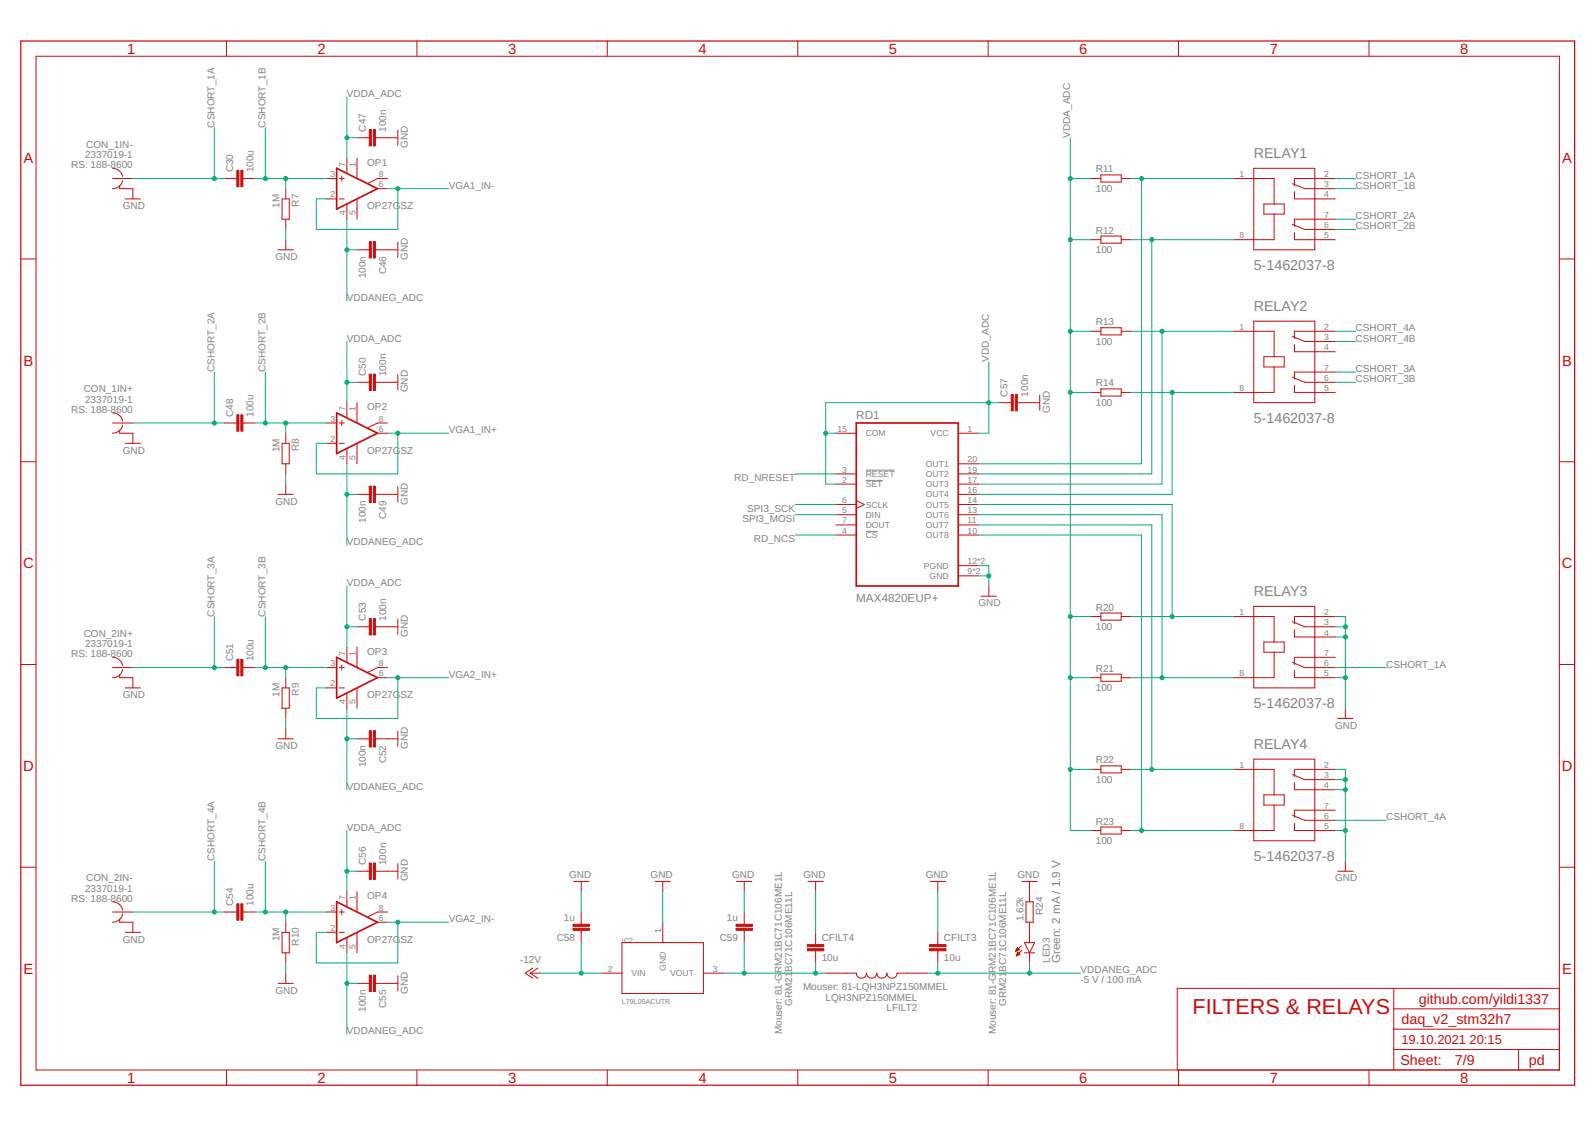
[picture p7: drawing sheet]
<svg xmlns="http://www.w3.org/2000/svg" width="297mm" height="210mm" viewBox="0 0 297 210" stroke-linecap="round" stroke-linejoin="round" font-family="sans-serif">
<path d="M161.2 99h2.3M161.2 87.6h5.4M161.2 89.5h3.2" fill="none" stroke="#808080" stroke-width=".19"/>
<g fill="none" stroke="#c90d0c" stroke-width=".19">
<path d="M6.7 10.5h283.7v188.8h-283.7zM42.2 7.6v2.9M77.6 7.6v2.9M113.1 7.6v2.9M148.6 7.6v2.9M184 7.6v2.9M219.5 7.6v2.9M255 7.6v2.9M21 31.3a1.93 1.93 0 0 1 1.8 1.6M21 33.3h3.7M22.3 34.6v.5h2.4v1.9M22.8 33.6a1.87 1.87 0 0 1-1.8 1.5"/>
<path d="M23.3 37h2.9M41.8 33.3h2.3M45.2 33.3h2.3M52.5 37h1.4v3.8h-1.4zM53.2 35.1v1.9M60.8 33.3h1.9M60.8 37h1.9M63.2 33.3h.9M63.2 37h.9M63.6 32.8v.9M64.6 29.4v2.8M64.6 38.1v2.7"/>
<path d="M66.5 29.4v3.8M66.5 37.1v3.7M66.5 25.7h2.3M69.9 25.7h4.2M70.3 35.1h1.9M72.2 33.3h-1.9l-1.8 .9M74.1 24.2v2.9M203.1 33.3h1.9M205 32.6h3.8v1.3h-3.8zM208.8 33.3h1.9M229.7 33.3h7.6v4.7M233.5 31.3h11.4v15.2h-11.4z"/>
<path d="M235.4 38h3.8v1.9h-3.8zM237.3 39.9v4.7h-7.6M240.7 34.2l2.3 .9h5.7M241.1 35.7v1.3h7.6M248.7 33.3h-7.6v1.3M3.9 48.2h2.8M51.8 46.5h2.8M53.2 40.8v1.9M53.2 44.6v1.9M66.5 46.5h2.3M69.9 46.5h4.2M74.1 45.1v2.8"/>
<path d="M203.1 44.6h1.9M205 44h3.8v1.3h-3.8zM208.8 44.6h1.9M233.5 59.8h11.4v15.2h-11.4zM240.7 41.8l2.3 .9h5.7M241.1 43.3v1.3h7.6M248.7 40.8h-7.6v1.4M290.4 48.2h2.8M21 76.9a1.88 1.88 0 0 1 1.8 1.5M21 78.8h3.7M22.8 79.2a1.91 1.91 0 0 1-1.8 1.5M41.8 78.8h2.3"/>
<path d="M45.2 78.8h2.3M60.8 78.8h1.9M63.2 78.8h.9M63.6 78.3v1M64.6 75v2.8M66.5 75v3.7M66.5 71.2h2.3M69.9 71.2h4.2M72.2 78.8h-1.9l-1.8 .9M74.1 69.8v2.8M186 75h2.3M189.5 75h4.1"/>
<path d="M193.6 73.6v2.8M203.1 61.7h1.9M203.1 73.1h1.9M205 61h3.8v1.4h-3.8zM205 72.4h3.8v1.4h-3.8zM208.8 61.7h1.9M208.8 73.1h1.9M229.7 61.7h7.6v4.7M235.4 66.4h3.8v1.9h-3.8zM237.3 68.3v4.8h-7.6M240.7 70.3l2.3 .9h5.7M240.7 62.7l2.3 .9h5.7"/>
<path d="M241.1 64.2v1.3h7.6M241.1 71.8v1.3h7.6M248.7 61.7h-7.6v1.3M248.7 69.3h-7.6v1.3M3.9 86h2.8M22.3 80.1v.6h2.4v1.9M23.3 82.6h2.9M51.8 92.1h2.8M52.5 82.6h1.4v3.8h-1.4zM53.2 80.7v1.9M53.2 86.4v1.9M53.2 90.2v1.9"/>
<path d="M60.8 82.6h1.9M63.2 82.6h.9M64.6 83.6v2.8M66.5 82.6v3.8M66.5 92.1h2.3M69.9 92.1h4.2M70.3 80.7h1.9M74.1 90.6v2.9M155.7 80.7h3.8M155.7 99.7h3.8M155.7 88.3h3.8M155.7 90.2h3.8"/>
<path d="M155.7 95.9h3.8M155.7 94h3.8M155.7 97.8h3.8M159.5 93.2l1.5 .8-1.5 .7M178.5 80.7h3.7M178.5 86.4h3.7M178.5 92.1h3.7M178.5 99.7h3.7M178.5 88.3h3.7M178.5 90.2h3.7M178.5 95.9h3.7M178.5 94h3.7"/>
<path d="M178.5 97.8h3.7M290.4 86h2.8M66.5 116.7h2.3M69.9 116.7h4.2M74.1 115.3v2.9M178.5 105.3h3.7M178.5 107.3h3.7M182.7 111h2.9M184.1 109.1v1.9M203.1 114.8h1.9M205 114.2h3.8v1.3h-3.8zM208.8 114.8h1.9"/>
<path d="M229.7 114.8h7.6v4.8M233.5 112.9h11.4v15.2h-11.4zM235.4 119.6h3.8v1.9h-3.8zM240.7 115.8l2.3 .9h5.7M241.1 117.3v1.3h7.6M248.7 114.8h-7.6v1.4M3.9 123.8h2.8M21 122.4a1.93 1.93 0 0 1 1.8 1.6M21 124.3h3.7M22.3 125.6v.6h2.4v1.9M22.8 124.7a1.87 1.87 0 0 1-1.8 1.5M23.3 128.1h2.9"/>
<path d="M41.8 124.3h2.3M45.2 124.3h2.3M51.8 137.6h2.8M52.5 128.1h1.4v3.8h-1.4zM53.2 126.2v1.9M53.2 131.9v1.9M53.2 135.7v1.9M60.8 124.3h1.9M60.8 128.1h1.9M63.2 124.3h.9M63.2 128.1h.9M63.6 123.8v1"/>
<path d="M64.6 120.5v2.8M64.6 129.1v2.8M66.5 120.5v3.8M66.5 128.2v3.7M66.5 137.6h2.3M69.9 137.6h4.2M70.3 126.2h1.9M72.2 124.3h-1.9l-1.8 .9M74.1 136.2v2.8M203.1 126.2h1.9M205 125.6h3.8v1.3h-3.8zM208.8 126.2h1.9"/>
<path d="M237.3 121.5v4.7h-7.6M240.7 123.4l2.3 .9h5.7M241.1 124.9v1.3h7.6M248.7 122.4h-7.6v1.4M249.1 133.8h2.9M250.5 131.9v1.9M290.4 123.8h2.8M203.1 143.3h1.9M203.1 154.7h1.9M205 142.6h3.8v1.4h-3.8zM205 154h3.8v1.3h-3.8zM208.8 143.3h1.9"/>
<path d="M208.8 154.7h1.9M229.7 143.3h7.6v4.7M233.5 141.4h11.4v15.2h-11.4zM235.4 148h3.8v1.9h-3.8zM237.3 149.9v4.8h-7.6M240.7 144.3l2.3 .9h5.7M240.7 151.8l2.3 1h5.7M241.1 145.8v1.3h7.6M241.1 153.4v1.3h7.6M248.7 143.3h-7.6v1.3M248.7 150.9h-7.6v1.3M3.9 161.5h2.8"/>
<path d="M21 168a1.93 1.93 0 0 1 1.8 1.5M21 169.9h3.7M22.3 171.2v.6h2.4v1.9M22.8 170.2a1.91 1.91 0 0 1-1.8 1.6M23.3 173.7h2.9M41.8 169.9h2.3M45.2 169.9h2.3M52.5 173.7h1.4v3.8h-1.4zM53.2 171.8v1.9M53.2 177.5v1.8M60.8 169.9h1.9M60.8 173.7h1.9"/>
<path d="M63.2 169.9h.9M63.2 173.7h.9M63.6 169.4v.9M64.6 166.1v2.8M64.6 174.7v2.8M66.5 166.1v3.7M66.5 173.7v3.8M66.5 162.3h2.3M69.9 162.3h4.2M70.3 171.8h1.9M72.2 169.9h-1.9l-1.8 .9M74.1 160.8v2.9"/>
<path d="M106.8 164.2h2.9M108.2 164.2v1.9M108.2 169.9v2.2M108.2 173.3v2.3M115.8 175.6h15.2v9.4h-15.2zM122 164.2h2.8M123.4 164.2v1.9M123.4 171.8v3.8M137.2 164.2h2.8M138.6 164.2v1.9M138.6 169.9v2.2M138.6 173.3v2.3"/>
<path d="M150.5 164.2h2.8M151.9 164.2v1.9M151.9 173.7v2.2M151.9 177.1v2.2M173.2 164.2h2.9M174.6 164.2v1.9M174.6 173.7v2.2M174.6 177.1v2.2M189.2 177.2h.1M189.2 177.1h.2M189.3 177h.3M189.3 176.9h.5"/>
<path d="M189.3 178h.1M189.3 176.8h.5M189.3 177.9h.2M189.4 176.7h.3M189.4 177.8h.3M189.4 176.7h.2M189.4 177.7h.5M189.4 176.6h.1M189.4 177.7h.4M189.5 176.5l.3 .4-.6 .3zM189.5 177.6h.3M189.5 177.5h.2"/>
<path d="M189.5 177.4h.1M189.9 177.7l-.4-.3-.2 .6M189.9 177.7l-.6 .3M190.2 176.1l-1 1.1M190.3 164.2h2.8M190.3 177l-1 1M190.8 177.5h1.9M190.8 175.6h1.9l-1 1.9zM191.1 168h1.3v3.8h-1.3zM191.7 164.2v3.8M191.7 171.8v3.8M191.7 177.5v1.8"/>
<path d="M249.1 162.3h2.9M250.5 160.4v1.9M290.4 161.5h2.8M42.2 199.3v2.8M51.8 183.2h2.8M53.2 181.3v1.9M66.5 183.2h2.3M69.9 183.2h4.2M74.1 181.7v2.9M77.6 199.3v2.8M98.7 181.3h1.9M98.7 181.3l1.5 .9"/>
<path d="M99.2 180.3l-1.4 1 1.4 .9M100.2 180.3l-1.5 1M112 181.3h3.8M113.1 199.3v2.8M131 181.3h3.8M148.6 199.3v2.8M153.8 181.3h5.7a.95 .95 0 0 0 .9 .9 .95 .95 0 0 0 1-.9 .95 .95 0 0 0 .9 .9 .95 .95 0 0 0 1-.9 .94 .94 0 0 0 .9 .9 .94 .94 0 0 0 1-.9 .95 .95 0 0 0 .9 .9 .95 .95 0 0 0 1-.9h5.7M184 199.3v2.8M219.5 199.3v2.8M255 199.3v2.8M259.6 195.5h30.8M259.6 184.1v15.2"/>
<path d="M259.6 191.7h30.8M259.6 187.9h30.8M282.8 195.5v3.8M290.4 184.1h-71.2v15.2"/>
</g>
<path d="M3.9 7.6h289.3v194.5h-289.3z" fill="none" stroke="#c90d0c" stroke-width=".23"/>
<path d="M62.7 31.3l7.6 3.8-7.6 3.8zM62.7 76.9l7.6 3.8-7.6 3.8zM159.5 78.8h19v30.3h-19zM62.7 122.4l7.6 3.8-7.6 3.8zM62.7 168l7.6 3.8-7.6 3.8z" fill="none" stroke="#c90d0c" stroke-width=".32"/>
<g fill="#c90d0c" stroke="#c90d0c" stroke-width=".19">
<path d="M44.9 31.7h.3v3.1h-.3z"/>
<path d="M44.1 31.7h.4v3.1h-.4z"/>
<path d="M68.8 45h.4v3h-.4z"/>
<path d="M69.5 45h.4v3h-.4z"/>
<path d="M69.5 24.1h.4v3.1h-.4z"/>
<path d="M68.8 24.1h.4v3.1h-.4z"/>
<path d="M44.9 77.3h.3v3h-.3z"/>
<path d="M44.1 77.3h.4v3h-.4z"/>
<path d="M68.8 90.6h.4v3h-.4z"/>
<path d="M69.5 90.6h.4v3h-.4z"/>
<path d="M69.5 69.7h.4v3h-.4z"/>
<path d="M68.8 69.7h.4v3h-.4z"/>
<path d="M44.9 122.8h.3v3.1h-.3z"/>
<path d="M44.1 122.8h.4v3.1h-.4z"/>
<path d="M68.8 136.1h.4v3h-.4z"/>
<path d="M69.5 136.1h.4v3h-.4z"/>
<path d="M69.5 115.2h.4v3.1h-.4z"/>
<path d="M68.8 115.2h.4v3.1h-.4z"/>
<path d="M44.9 168.3h.3v3.1h-.3z"/>
<path d="M44.1 168.3h.4v3.1h-.4z"/>
<path d="M68.8 181.6h.4v3.1h-.4z"/>
<path d="M69.5 181.6h.4v3.1h-.4z"/>
<path d="M69.5 160.7h.4v3.1h-.4z"/>
<path d="M68.8 160.7h.4v3.1h-.4z"/>
<path d="M189.1 73.5h.4v3h-.4z"/>
<path d="M188.3 73.5h.4v3h-.4z"/>
<path d="M106.7 172.1h3.1v.4h-3.1z"/>
<path d="M106.7 172.9h3.1v.4h-3.1z"/>
<path d="M137.1 172.1h3v.4h-3z"/>
<path d="M137.1 172.9h3v.4h-3z"/>
<path d="M173.1 176.7h3.1v.4h-3.1z"/>
<path d="M173.1 175.9h3.1v.4h-3.1z"/>
<path d="M150.4 176.7h3v.4h-3z"/>
<path d="M150.4 175.9h3v.4h-3z"/>
</g>
<g fill="none" stroke="#0dab76" stroke-width=".19">
<path d="M64.6 18.1v11.3M24.7 33.3h17.1M39.9 23.7v9.6M47.5 33.3h13.3M49.4 23.7v9.6M53.2 33.3v1.8M64.6 25.7h1.9M72.2 35.1h11.4M74.1 35.1v7.6h-15.2v-5.7h1.9M199.3 25.7v129h3.8M199.3 33.3h3.8M210.7 33.3h19"/>
<path d="M212.6 33.3v53.1h-30.4M248.7 35.1h3.8M248.7 33.3h3.8M53.2 42.7v1.9M64.6 40.8v15.2M64.6 46.5h1.9M199.3 44.6h3.8M210.7 44.6h19M214.5 44.6v43.7h-32.3M248.7 42.7h3.8M248.7 40.8h3.8M24.7 78.8h17.1"/>
<path d="M39.9 69.3v9.5M47.5 78.8h13.3M49.4 69.3v9.5M53.2 78.8v1.9M64.6 71.2h1.9M64.6 63.6v11.4M184.1 67.4v13.3h-1.9M186 75h-32.2v15.2h1.9M199.3 61.7h3.8M199.3 73.1h3.8M210.7 61.7h19M210.7 73.1h19"/>
<path d="M216.4 61.7v28.5h-34.2M218.3 73.1v19h-36.1M248.7 71.2h3.8M248.7 63.6h3.8M248.7 69.3h3.8M248.7 61.7h3.8M53.2 88.3v1.9M64.6 92.1h1.9M64.6 86.4v15.2M72.2 80.7h11.4M74.1 80.7v7.6h-15.2v-5.7h1.9M148.1 88.3h7.6"/>
<path d="M148.1 99.7h7.6M148.1 94h7.6M148.1 95.9h7.6M153.8 80.7h1.9M182.2 97.8h32.3v45.5M182.2 99.7h30.4v55M182.2 94h36.1v20.8M182.2 95.9h34.2v30.3M39.9 114.8v9.5M49.4 114.8v9.5M64.6 116.7h1.9M64.6 109.1v11.4"/>
<path d="M182.2 107.3h1.9M182.2 105.3h1.9v3.8M199.3 114.8h3.8M210.7 114.8h19M248.7 114.8h1.8v17.1M248.7 118.6h1.8M248.7 116.7h1.8M24.7 124.3h17.1M47.5 124.3h13.3M53.2 124.3v1.9M53.2 133.8v1.9M64.6 131.9v15.2"/>
<path d="M64.6 137.6h1.9M72.2 126.2h11.4M74.1 126.2v7.6h-15.2v-5.7h1.9M199.3 126.2h3.8M210.7 126.2h19M248.7 126.2h1.8M248.7 124.3h9.4M64.6 154.7v11.4M199.3 143.3h3.8M210.7 143.3h19M210.7 154.7h19M248.7 147.1h1.8"/>
<path d="M248.7 143.3h1.8v17.1M248.7 145.2h1.8M248.7 154.7h1.8M248.7 152.8h9.4M24.7 169.9h17.1M39.9 160.4v9.5M47.5 169.9h13.3M49.4 160.4v9.5M53.2 169.9v1.9M53.2 179.3v2M64.6 177.5v15.1M64.6 162.3h1.9"/>
<path d="M72.2 171.8h11.4M74.1 171.8v7.5h-15.2v-5.6h1.9M108.2 166.1v3.8M108.2 175.6v5.7M123.4 166.1v5.7M138.6 166.1v3.8M138.6 175.6v5.7M151.9 166.1v7.6M151.9 179.3v2M174.6 166.1v7.6M174.6 179.3v2M191.7 179.3v2"/>
<path d="M64.6 183.2h1.9M100.6 181.3h11.4M134.8 181.3h19M172.8 181.3h28.4"/>
</g>
<g fill="#0dab76" stroke="#0dab76" stroke-width=".19">
<circle cx="74.1" cy="35.1" r=".38"/>
<circle cx="250.5" cy="147.1" r=".38"/>
<circle cx="250.5" cy="145.2" r=".38"/>
<circle cx="250.5" cy="154.7" r=".38"/>
<circle cx="250.5" cy="118.6" r=".38"/>
<circle cx="250.5" cy="116.7" r=".38"/>
<circle cx="250.5" cy="126.2" r=".38"/>
<circle cx="184.1" cy="107.3" r=".38"/>
<circle cx="39.9" cy="33.3" r=".38"/>
<circle cx="53.2" cy="33.3" r=".38"/>
<circle cx="49.4" cy="33.3" r=".38"/>
<circle cx="39.9" cy="78.8" r=".38"/>
<circle cx="53.2" cy="78.8" r=".38"/>
<circle cx="49.4" cy="78.8" r=".38"/>
<circle cx="53.2" cy="124.3" r=".38"/>
<circle cx="49.4" cy="124.3" r=".38"/>
<circle cx="53.2" cy="169.9" r=".38"/>
<circle cx="49.4" cy="169.9" r=".38"/>
<circle cx="39.9" cy="124.3" r=".38"/>
<circle cx="39.9" cy="169.9" r=".38"/>
<circle cx="74.1" cy="80.7" r=".38"/>
<circle cx="74.1" cy="126.2" r=".38"/>
<circle cx="74.1" cy="171.8" r=".38"/>
<circle cx="214.5" cy="143.3" r=".38"/>
<circle cx="212.6" cy="154.7" r=".38"/>
<circle cx="218.3" cy="114.8" r=".38"/>
<circle cx="216.4" cy="61.7" r=".38"/>
<circle cx="218.3" cy="73.1" r=".38"/>
<circle cx="212.6" cy="33.3" r=".38"/>
<circle cx="214.5" cy="44.6" r=".38"/>
<circle cx="216.4" cy="126.2" r=".38"/>
<circle cx="184.1" cy="75" r=".38"/>
<circle cx="153.8" cy="80.7" r=".38"/>
<circle cx="199.3" cy="33.3" r=".38"/>
<circle cx="199.3" cy="44.6" r=".38"/>
<circle cx="199.3" cy="61.7" r=".38"/>
<circle cx="199.3" cy="73.1" r=".38"/>
<circle cx="199.3" cy="114.8" r=".38"/>
<circle cx="199.3" cy="126.2" r=".38"/>
<circle cx="199.3" cy="143.3" r=".38"/>
<circle cx="64.6" cy="25.7" r=".38"/>
<circle cx="64.6" cy="71.2" r=".38"/>
<circle cx="64.6" cy="116.7" r=".38"/>
<circle cx="64.6" cy="162.3" r=".38"/>
<circle cx="108.2" cy="181.3" r=".38"/>
<circle cx="138.6" cy="181.3" r=".38"/>
<circle cx="151.9" cy="181.3" r=".38"/>
<circle cx="174.6" cy="181.3" r=".38"/>
<circle cx="191.7" cy="181.3" r=".38"/>
<circle cx="64.6" cy="183.2" r=".38"/>
<circle cx="64.6" cy="137.6" r=".38"/>
<circle cx="64.6" cy="92.1" r=".38"/>
<circle cx="64.6" cy="46.5" r=".38"/>
</g>
<text font-size="4" fill="#c90d0c" x="222.1" y="188.8">FILTERS &amp; RELAYS</text>
<g font-size="2.8" fill="#c90d0c">
<text x="23.7" y="10">1</text>
<text x="59.1" y="10">2</text>
<text x="94.6" y="10">3</text>
<text x="130.1" y="10">4</text>
<text x="165.5" y="10">5</text>
<text x="201" y="10">6</text>
<text x="236.5" y="10">7</text>
<text x="271.9" y="10">8</text>
<text x="4.4" y="30.3">A</text>
<text x="290.9" y="30.3">A</text>
<text x="4.4" y="68.1">B</text>
<text x="290.9" y="68.1">B</text>
<text x="4.3" y="105.8">C</text>
<text x="290.8" y="105.8">C</text>
<text x="4.3" y="143.6">D</text>
<text x="290.8" y="143.6">D</text>
<text x="4.4" y="181.4">E</text>
<text x="290.9" y="181.4">E</text>
<text x="23.7" y="201.7">1</text>
<text x="59.1" y="201.7">2</text>
<text x="94.6" y="201.7">3</text>
<text x="130.1" y="201.7">4</text>
<text x="165.5" y="201.7">5</text>
<text x="201" y="201.7">6</text>
<text x="236.5" y="201.7">7</text>
<text x="271.9" y="201.7">8</text>
</g>
<g font-size="2.7" fill="#808080">
<text x="233.5" y="29.5">RELAY1</text>
<text x="233.5" y="50.3">5-1462037-8</text>
<text x="233.5" y="57.9">RELAY2</text>
<text x="233.5" y="78.8">5-1462037-8</text>
<text x="233.5" y="111">RELAY3</text>
<text x="233.5" y="131.9">5-1462037-8</text>
<text x="233.5" y="139.5">RELAY4</text>
<text x="233.5" y="160.4">5-1462037-8</text>
</g>
<g font-size="2.7" fill="#c90d0c">
<text x="261" y="190.7">daq_v2_stm32h7</text>
<text x="264.2" y="186.9">github.com/yildi1337</text>
<text x="260.8" y="198.4">Sheet:</text>
<text x="271" y="198.3">7/9</text>
<text x="284.7" y="198.3">pd</text>
</g>
<g font-size="2.4" fill="#c90d0c">
<text x="261" y="194.5">19.10.2021</text>
<text x="273.7" y="194.5">20:15</text>
</g>
<g font-size="2.2" fill="#808080">
<text x="159.5" y="78">RD1</text>
<text x="159.5" y="112.1">MAX4820EUP+</text>
<text x="197.4" y="179.4" transform="rotate(-90 197.4 179.4)">Green: 2 mA / 1.9 V</text>
</g>
<g font-size="1.9" fill="#808080">
<text x="39.9" y="23.8" transform="rotate(-90 39.9 23.8)">CSHORT_1A</text>
<text x="49.4" y="23.8" transform="rotate(-90 49.4 23.8)">CSHORT_1B</text>
<text x="64.6" y="18.1">VDDA_ADC</text>
<text x="15.8" y="29.5">2337019-1</text>
<text x="16" y="27.6">CON_1IN-</text>
<text x="68.1" y="24.5" transform="rotate(-90 68.1 24.5)">C47</text>
<text x="71.9" y="24.5" transform="rotate(-90 71.9 24.5)">100n</text>
<text x="76" y="27.6" transform="rotate(-90 76 27.6)">GND</text>
<text x="199.3" y="25.7" transform="rotate(-90 199.3 25.7)">VDDA_ADC</text>
<text x="13.3" y="31.3">RS: 188-8600</text>
<text x="43.4" y="32.1" transform="rotate(-90 43.4 32.1)">C30</text>
<text x="47.2" y="32.1" transform="rotate(-90 47.2 32.1)">100u</text>
<text x="68.4" y="30.9">OP1</text>
<text x="83.6" y="35.1">VGA1_IN-</text>
<text x="204.1" y="35.7">100</text>
<text x="204.1" y="32.1">R11</text>
<text x="252.5" y="33.2">CSHORT_1A</text>
<text x="252.5" y="35.1">CSHORT_1B</text>
<text x="22.8" y="38.9">GND</text>
<text x="52.1" y="38.7" transform="rotate(-90 52.1 38.7)">1M</text>
<text x="55.7" y="38.5" transform="rotate(-90 55.7 38.5)">R7</text>
<text x="68.4" y="38.9">OP27G</text>
<text x="74.6" y="38.9">SZ</text>
<text x="252.5" y="40.8">CSHORT_2A</text>
<text x="204.1" y="47.1">100</text>
<text x="204.1" y="43.5">R12</text>
<text x="252.5" y="42.7">CSHORT_2B</text>
<text x="51.3" y="48.4">GND</text>
<text x="68.1" y="51.8" transform="rotate(-90 68.1 51.8)">100n</text>
<text x="71.9" y="51.1" transform="rotate(-90 71.9 51.1)">C46</text>
<text x="76" y="48.4" transform="rotate(-90 76 48.4)">GND</text>
<text x="64.6" y="56">VDDANEG_ADC</text>
<text x="64.6" y="63.6">VDDA_ADC</text>
<text x="204.1" y="64.2">100</text>
<text x="204.1" y="60.6">R13</text>
<text x="252.5" y="63.6">CSHORT_4B</text>
<text x="252.5" y="61.7">CSHORT_4A</text>
<text x="39.9" y="69.3" transform="rotate(-90 39.9 69.3)">CSHORT_2A</text>
<text x="49.4" y="69.3" transform="rotate(-90 49.4 69.3)">CSHORT_2B</text>
<text x="68.1" y="70.1" transform="rotate(-90 68.1 70.1)">C50</text>
<text x="71.9" y="70.1" transform="rotate(-90 71.9 70.1)">100n</text>
<text x="184.1" y="67.4" transform="rotate(-90 184.1 67.4)">VDD_ADC</text>
<text x="204.1" y="72">R14</text>
<text x="252.5" y="71.2">CSHORT_3B</text>
<text x="252.5" y="69.3">CSHORT_3A</text>
<text x="13.3" y="76.9">RS: 188-8600</text>
<text x="15.6" y="73.1">CON_1IN+</text>
<text x="15.8" y="75">2337019-1</text>
<text x="43.4" y="77.6" transform="rotate(-90 43.4 77.6)">C48</text>
<text x="47.2" y="77.6" transform="rotate(-90 47.2 77.6)">100u</text>
<text x="68.4" y="76.4">OP2</text>
<text x="76" y="73.1" transform="rotate(-90 76 73.1)">GND</text>
<text x="187.7" y="73.9" transform="rotate(-90 187.7 73.9)">C57</text>
<text x="191.4" y="73.9" transform="rotate(-90 191.4 73.9)">100n</text>
<text x="195.5" y="76.9" transform="rotate(-90 195.5 76.9)">GND</text>
<text x="204.1" y="75.6">100</text>
<text x="83.6" y="80.7">VGA1_IN+</text>
<text x="22.8" y="84.5">GND</text>
<text x="52.1" y="84.2" transform="rotate(-90 52.1 84.2)">1M</text>
<text x="55.7" y="84" transform="rotate(-90 55.7 84)">R8</text>
<text x="68.4" y="84.5">OP27G</text>
<text x="74.6" y="84.5">SZ</text>
<text x="136.7" y="89.6">RD_NRESET</text>
<text x="51.3" y="94">GND</text>
<text x="76" y="94" transform="rotate(-90 76 94)">GND</text>
<text x="139.2" y="95.3">SPI3_SCK</text>
<text x="64.6" y="101.6">VDDANEG_ADC</text>
<text x="68.1" y="97.4" transform="rotate(-90 68.1 97.4)">100n</text>
<text x="71.9" y="96.6" transform="rotate(-90 71.9 96.6)">C49</text>
<text x="138.3" y="97.2">SPI3_MOSI</text>
<text x="140.4" y="101">RD_NCS</text>
<text x="64.6" y="109.1">VDDA_ADC</text>
<text x="182.2" y="112.9">GND</text>
<text x="204.1" y="113.7">R20</text>
<text x="15.6" y="118.6">CON_2IN+</text>
<text x="39.9" y="114.8" transform="rotate(-90 39.9 114.8)">CSHORT_3A</text>
<text x="49.4" y="114.8" transform="rotate(-90 49.4 114.8)">CSHORT_3B</text>
<text x="68.1" y="115.6" transform="rotate(-90 68.1 115.6)">C53</text>
<text x="71.9" y="115.6" transform="rotate(-90 71.9 115.6)">100n</text>
<text x="76" y="118.6" transform="rotate(-90 76 118.6)">GND</text>
<text x="204.1" y="117.3">100</text>
<text x="13.3" y="122.4">RS: 188-8600</text>
<text x="15.8" y="120.5">2337019-1</text>
<text x="43.4" y="123.2" transform="rotate(-90 43.4 123.2)">C51</text>
<text x="47.2" y="123.2" transform="rotate(-90 47.2 123.2)">100u</text>
<text x="68.4" y="122">OP3</text>
<text x="204.1" y="125.1">R21</text>
<text x="258.1" y="124.3">CSHORT_1A</text>
<text x="22.8" y="130">GND</text>
<text x="52.1" y="129.8" transform="rotate(-90 52.1 129.8)">1M</text>
<text x="55.7" y="129.6" transform="rotate(-90 55.7 129.6)">R9</text>
<text x="68.4" y="130">OP27G</text>
<text x="74.6" y="130">SZ</text>
<text x="83.6" y="126.2">VGA2_IN+</text>
<text x="204.1" y="128.7">100</text>
<text x="248.7" y="135.7">GND</text>
<text x="51.3" y="139.5">GND</text>
<text x="68.1" y="142.9" transform="rotate(-90 68.1 142.9)">100n</text>
<text x="71.9" y="142.2" transform="rotate(-90 71.9 142.2)">C52</text>
<text x="76" y="139.5" transform="rotate(-90 76 139.5)">GND</text>
<text x="204.1" y="142.2">R22</text>
<text x="64.6" y="147.1">VDDANEG_ADC</text>
<text x="204.1" y="145.8">100</text>
<text x="64.6" y="154.7">VDDA_ADC</text>
<text x="204.1" y="153.6">R23</text>
<text x="258.1" y="152.8">CSHORT_4A</text>
<text x="39.9" y="160.4" transform="rotate(-90 39.9 160.4)">CSHORT_4A</text>
<text x="49.4" y="160.4" transform="rotate(-90 49.4 160.4)">CSHORT_4B</text>
<text x="68.1" y="161.1" transform="rotate(-90 68.1 161.1)">C56</text>
<text x="71.9" y="161.1" transform="rotate(-90 71.9 161.1)">100n</text>
<text x="204.1" y="157.2">100</text>
<text x="13.3" y="168">RS: 188-8600</text>
<text x="15.8" y="166.1">2337019-1</text>
<text x="16" y="164.2">CON_2IN-</text>
<text x="68.4" y="167.5">OP4</text>
<text x="76" y="164.2" transform="rotate(-90 76 164.2)">GND</text>
<text x="106" y="163.6">GND</text>
<text x="121.2" y="163.6">GND</text>
<text x="136.3" y="163.6">GND</text>
<text x="149.6" y="163.6">GND</text>
<text x="172.4" y="163.6">GND</text>
<text x="189.5" y="163.6">GND</text>
<text x="248.7" y="164.2">GND</text>
<text x="43.4" y="168.7" transform="rotate(-90 43.4 168.7)">C54</text>
<text x="47.2" y="168.7" transform="rotate(-90 47.2 168.7)">100u</text>
<text x="83.6" y="171.8">VGA2_IN-</text>
<text x="105" y="171.5">1u</text>
<text x="135.4" y="171.5">1u</text>
<text x="190.6" y="171.6" transform="rotate(-90 190.6 171.6)">1.62k</text>
<text x="194.2" y="170.4" transform="rotate(-90 194.2 170.4)">R24</text>
<text x="22.8" y="175.6">GND</text>
<text x="52.1" y="175.3" transform="rotate(-90 52.1 175.3)">1M</text>
<text x="55.7" y="176.1" transform="rotate(-90 55.7 176.1)">R10</text>
<text x="68.4" y="175.6">OP27G</text>
<text x="74.6" y="175.6">SZ</text>
<text x="96.9" y="179.4">-12V</text>
<text x="103.7" y="175.3">C58</text>
<text x="134" y="175.3">C59</text>
<text x="153" y="179.1">10u</text>
<text x="153" y="175.3">CFILT4</text>
<text x="175.8" y="179.1">10u</text>
<text x="175.8" y="175.3">CFILT3</text>
<text x="195.5" y="179.4" transform="rotate(-90 195.5 179.4)">LED3</text>
<text x="51.3" y="185">GND</text>
<text x="76" y="185" transform="rotate(-90 76 185)">GND</text>
<text x="147.5" y="181" transform="rotate(-90 147.5 181)">BC71C106ME11L</text>
<text x="149.5" y="184.5">Mouser: 81-LQH3NPZ150MMEL</text>
<text x="187.4" y="181" transform="rotate(-90 187.4 181)">BC71C106ME11L</text>
<text x="201.2" y="183.1">-5 V / 100 mA</text>
<text x="201.2" y="181.2">VDDANEG_ADC</text>
<text x="68.1" y="188.4" transform="rotate(-90 68.1 188.4)">100n</text>
<text x="71.9" y="187.7" transform="rotate(-90 71.9 187.7)">C55</text>
<text x="147.5" y="187.4" transform="rotate(-90 147.5 187.4)">GRM21</text>
<text x="153.8" y="186.4">LQH3NPZ150MMEL</text>
<text x="165.1" y="188.3">LFILT2</text>
<text x="187.4" y="187.4" transform="rotate(-90 187.4 187.4)">GRM21</text>
<text x="64.6" y="192.6">VDDANEG_ADC</text>
<text x="145.6" y="192.6" transform="rotate(-90 145.6 192.6)">Mouser: 81-GRM21BC71C106ME1L</text>
<text x="185.5" y="192.6" transform="rotate(-90 185.5 192.6)">Mouser: 81-GRM21BC71C106ME1L</text>
</g>
<g font-size="1.6" fill="#808080">
<text x="61.5" y="33">3</text>
<text x="64.3" y="31.1" transform="rotate(-90 64.3 31.1)">7</text>
<text x="66.2" y="31.1" transform="rotate(-90 66.2 31.1)">1</text>
<text x="70.6" y="33">8</text>
<text x="70.6" y="34.9">6</text>
<text x="230.8" y="33">1</text>
<text x="246.6" y="33">2</text>
<text x="246.6" y="34.9">3</text>
<text x="61.5" y="36.8">2</text>
<text x="64.3" y="40.1" transform="rotate(-90 64.3 40.1)">4</text>
<text x="66.2" y="40.1" transform="rotate(-90 66.2 40.1)">5</text>
<text x="246.6" y="36.8">4</text>
<text x="246.6" y="40.6">7</text>
<text x="230.8" y="44.4">8</text>
<text x="246.6" y="44.4">5</text>
<text x="246.6" y="42.5">6</text>
<text x="230.8" y="61.4">1</text>
<text x="246.6" y="61.4">2</text>
<text x="246.6" y="63.3">3</text>
<text x="246.6" y="65.2">4</text>
<text x="246.6" y="70.9">6</text>
<text x="246.6" y="69">7</text>
<text x="64.3" y="76.6" transform="rotate(-90 64.3 76.6)">7</text>
<text x="66.2" y="76.6" transform="rotate(-90 66.2 76.6)">1</text>
<text x="230.8" y="72.8">8</text>
<text x="246.6" y="72.8">5</text>
<text x="61.5" y="82.3">2</text>
<text x="61.5" y="78.5">3</text>
<text x="70.6" y="78.5">8</text>
<text x="70.6" y="80.4">6</text>
<text x="156" y="80.4">15</text>
<text x="161.2" y="81.3">COM</text>
<text x="173.3" y="81.3">VCC</text>
<text x="180.2" y="80.4">1</text>
<text x="64.3" y="85.6" transform="rotate(-90 64.3 85.6)">4</text>
<text x="66.2" y="85.6" transform="rotate(-90 66.2 85.6)">5</text>
<text x="156.8" y="88">3</text>
<text x="156.8" y="89.9">2</text>
<text x="161.2" y="88.8">RESET</text>
<text x="172.4" y="86.9">OUT1</text>
<text x="172.4" y="88.8">OUT2</text>
<text x="180.2" y="86.1">20</text>
<text x="180.2" y="88">19</text>
<text x="180.2" y="89.9">17</text>
<text x="156.8" y="95.6">5</text>
<text x="156.8" y="93.7">6</text>
<text x="161.2" y="90.7">SET</text>
<text x="161.2" y="94.5">SCLK</text>
<text x="172.4" y="90.7">OUT3</text>
<text x="172.4" y="92.6">OUT4</text>
<text x="172.4" y="94.5">OUT5</text>
<text x="180.2" y="91.8">16</text>
<text x="180.2" y="93.7">14</text>
<text x="180.2" y="95.6">13</text>
<text x="156.8" y="99.4">4</text>
<text x="156.8" y="97.5">7</text>
<text x="161.2" y="100.2">CS</text>
<text x="161.2" y="96.4">DIN</text>
<text x="161.2" y="98.3">DOUT</text>
<text x="172.4" y="96.4">OUT6</text>
<text x="172.4" y="98.3">OUT7</text>
<text x="172.4" y="100.2">OUT8</text>
<text x="180.2" y="97.5">11</text>
<text x="180.2" y="99.4">10</text>
<text x="172" y="105.9">PGND</text>
<text x="173.1" y="107.8">GND</text>
<text x="180.2" y="105.1">12*2</text>
<text x="180.2" y="107">9*2</text>
<text x="230.8" y="114.6">1</text>
<text x="246.6" y="114.6">2</text>
<text x="246.6" y="116.5">3</text>
<text x="246.6" y="118.4">4</text>
<text x="61.5" y="124.1">3</text>
<text x="64.3" y="122.2" transform="rotate(-90 64.3 122.2)">7</text>
<text x="66.2" y="122.2" transform="rotate(-90 66.2 122.2)">1</text>
<text x="70.6" y="124.1">8</text>
<text x="70.6" y="126">6</text>
<text x="230.8" y="126">8</text>
<text x="246.6" y="126">5</text>
<text x="246.6" y="124.1">6</text>
<text x="246.6" y="122.2">7</text>
<text x="61.5" y="127.9">2</text>
<text x="64.3" y="131.2" transform="rotate(-90 64.3 131.2)">4</text>
<text x="66.2" y="131.2" transform="rotate(-90 66.2 131.2)">5</text>
<text x="230.8" y="143">1</text>
<text x="246.6" y="143">2</text>
<text x="246.6" y="144.9">3</text>
<text x="246.6" y="146.8">4</text>
<text x="230.8" y="154.4">8</text>
<text x="246.6" y="154.4">5</text>
<text x="246.6" y="152.5">6</text>
<text x="246.6" y="150.6">7</text>
<text x="64.3" y="167.7" transform="rotate(-90 64.3 167.7)">7</text>
<text x="66.2" y="167.7" transform="rotate(-90 66.2 167.7)">1</text>
<text x="61.5" y="173.4">2</text>
<text x="61.5" y="169.6">3</text>
<text x="70.6" y="169.6">8</text>
<text x="70.6" y="171.5">6</text>
<text x="123.2" y="173.8" transform="rotate(-90 123.2 173.8)">1</text>
<text x="64.3" y="176.7" transform="rotate(-90 64.3 176.7)">4</text>
<text x="66.2" y="176.7" transform="rotate(-90 66.2 176.7)">5</text>
<text x="113.2" y="181">2</text>
<text x="117.6" y="181.8">VIN</text>
<text x="124" y="180.9" transform="rotate(-90 124 180.9)">GND</text>
<text x="124.8" y="181.8">VOUT</text>
<text x="132.8" y="181">3</text>
</g>
<g font-size="1.3" fill="#808080">
<text x="115.8" y="175.6">IC2</text>
<text x="115.8" y="186.9">L79L05ACUTR</text>
</g>
</svg>
